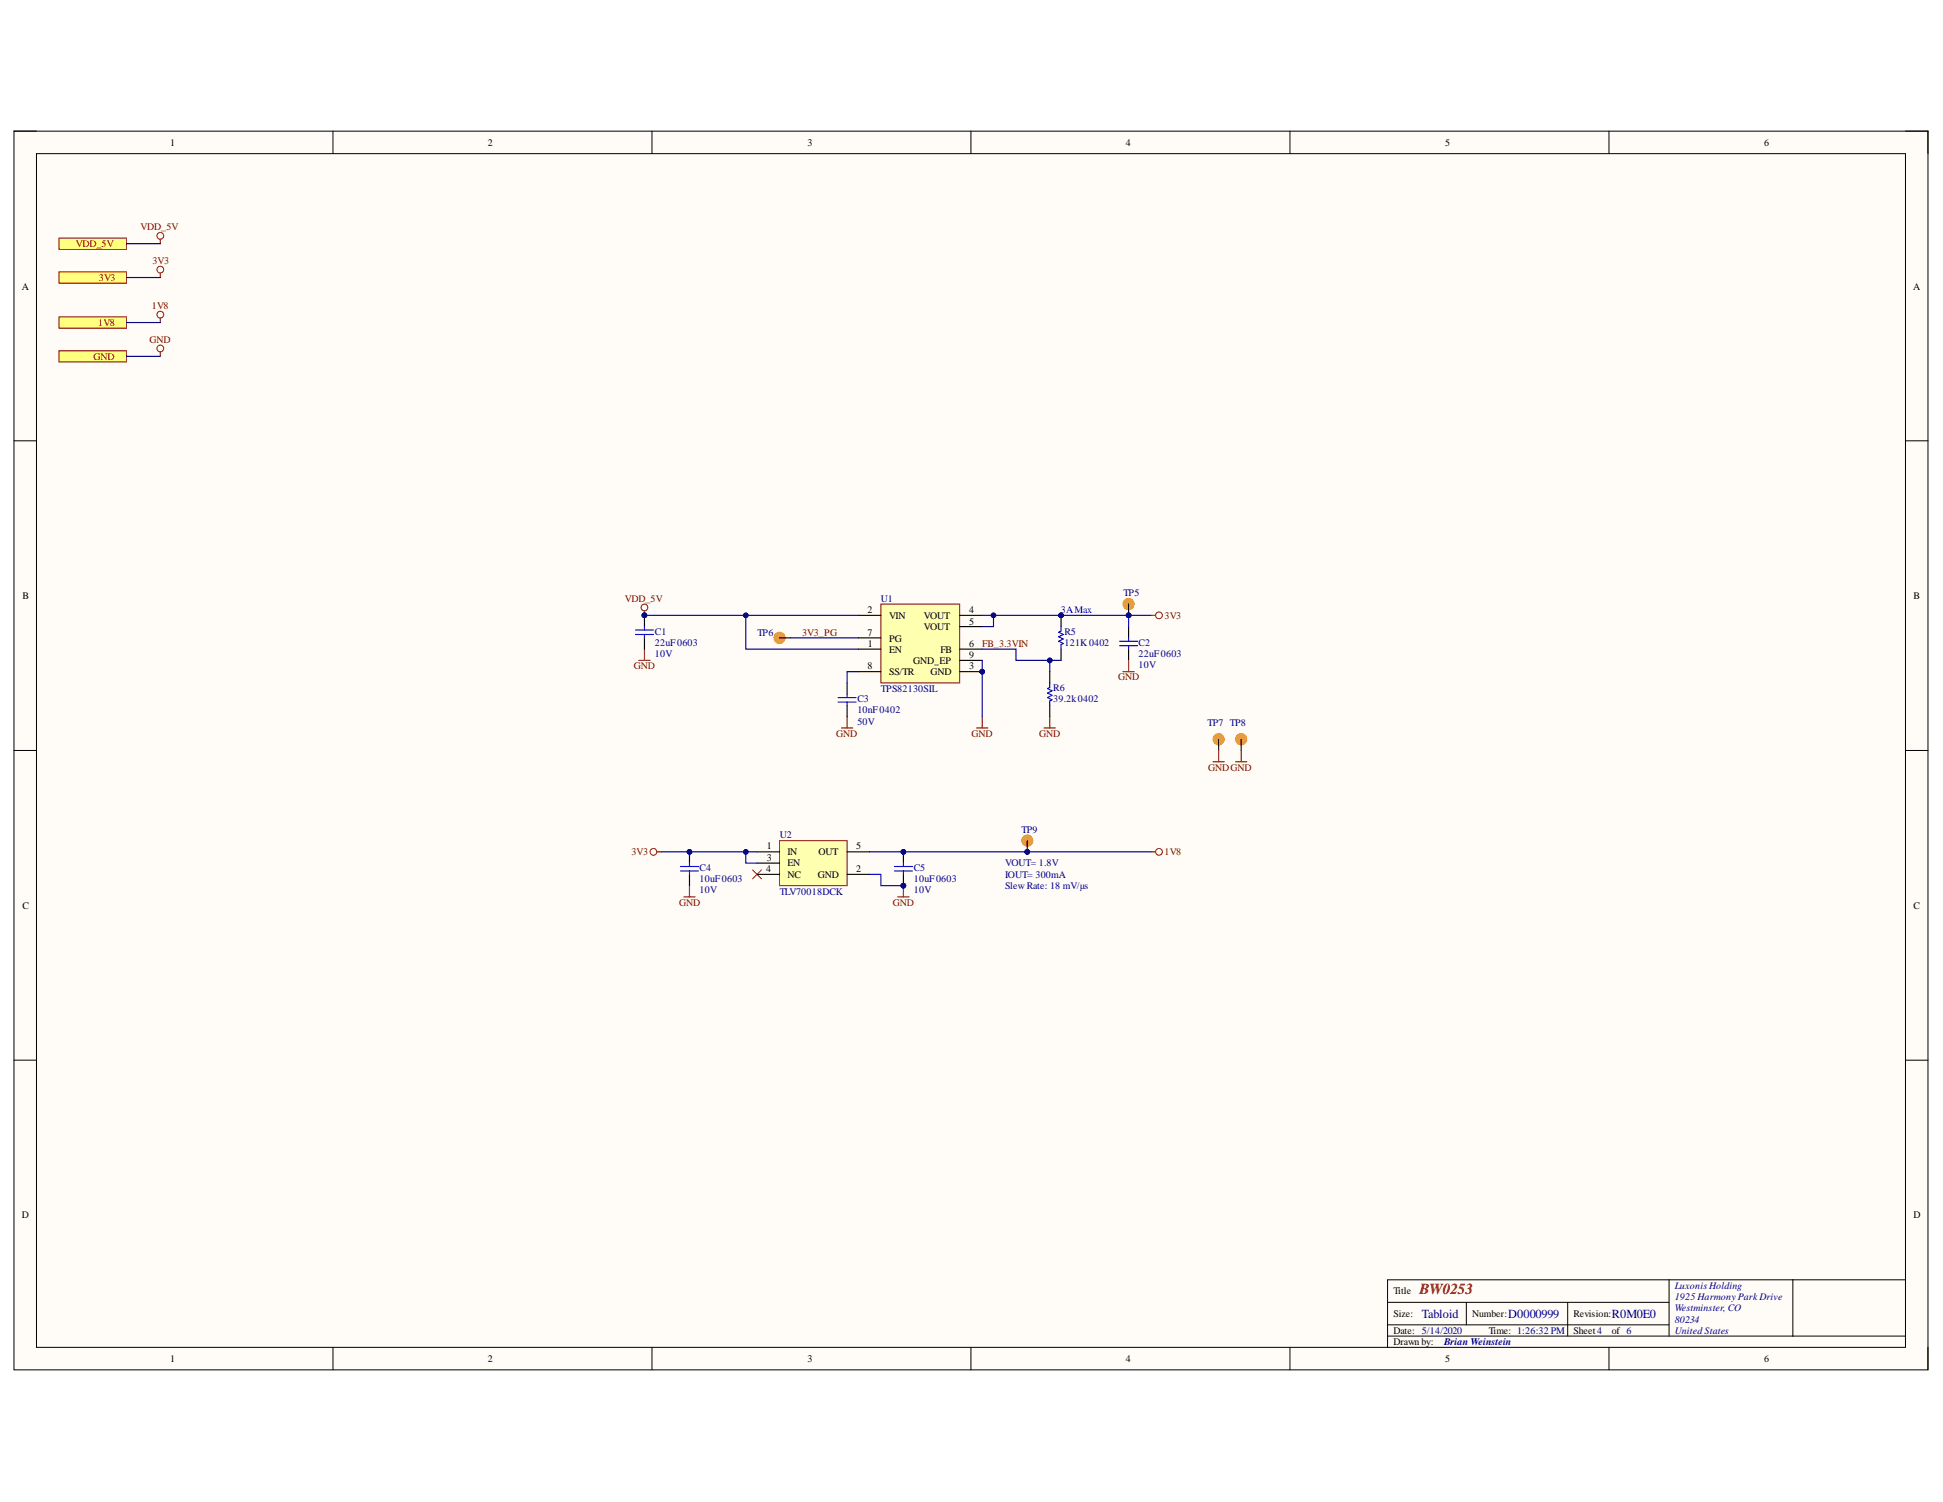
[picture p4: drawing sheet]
<svg xmlns="http://www.w3.org/2000/svg" width="279mm" height="216mm" viewBox="0 0 279 216" stroke-linecap="round" stroke-linejoin="round" font-family="sans-serif">
<path d="M2 18.9h275.2v178h-275.2z" fill-rule="evenodd" fill="#fffcf8"/>
<path d="M2 18.9h275.2v178h-275.2z" fill="none" stroke="#000" stroke-width=".14"/>
<path d="M5.2 22.1h268.8v171.6h-268.8z" fill-rule="evenodd" fill="#fffcf8"/>
<g fill="none" stroke="#000" stroke-width=".14">
<path d="M2 18.8h3.2M47.9 18.8v3.3M93.8 18.8v3.3M139.6 18.8v3.3M185.5 18.9v3.2M231.4 18.9v3.2M274 18.9h3.2v3.2M5.2 22.1h268.8v171.6h-268.8zM2 63.4h3.2M274 63.4h3.2M2 107.9h3.2M274 107.9h3.2"/>
<path d="M2 152.4h3.2M274 152.4h3.2M47.9 193.7v3.2M93.8 193.7v3.2M139.6 193.7v3.2M185.5 193.7v3.2M199.5 187.2h40.5M199.5 192.1h74.5M199.5 190.4h40.5M210.9 187.2v3.2M225.4 187.2v4.9M231.4 193.7v3.2"/>
<path d="M240 184v8.1M257.8 184v8.1M274 184h-74.5v9.7M277.2 193.7v3.2"/>
</g>
<circle cx="141.2" cy="96.5" r=".32" fill="#000080"/>
<circle cx="141.2" cy="96.5" r=".32" fill="none" stroke="#000080" stroke-width=".14"/>
<path d="M126.7 86.8h11.3v11.4h-11.3z" fill-rule="evenodd" fill="#ffffb0"/>
<path d="M126.7 86.8h11.3v11.4h-11.3z" fill="none" stroke="#800000" stroke-width=".14"/>
<path d="M123.4 93.3h3.3M123.4 88.5h3.3M138 96.5h3.2" fill="none" stroke="#000" stroke-width=".16"/>
<circle cx="141.2" cy="96.5" r=".32" fill="#000080"/>
<circle cx="141.2" cy="96.5" r=".32" fill="none" stroke="#000080" stroke-width=".14"/>
<path d="M123.4 91.7h3.3M123.4 96.5h3.3M138 88.5h3.2M138 90.1h3.2M138 93.3h3.2M138 94.9h3.2M162.3 90.1v1.6M162.3 93.3v1.6" fill="none" stroke="#000" stroke-width=".16"/>
<path d="M161 92.8h2.6M161 92.2h2.6M162.3 91.7v.5M162.3 92.8v.5" fill="none" stroke="#00f" stroke-width=".16"/>
<circle cx="166.7" cy="88.5" r=".49" fill="none" stroke="#800000" stroke-width=".14"/>
<path d="M165.5 88.5h.7" fill="none" stroke="#800000" stroke-width=".16"/>
<circle cx="152.6" cy="88.5" r=".32" fill="#000080"/>
<circle cx="152.6" cy="88.5" r=".32" fill="none" stroke="#000080" stroke-width=".14"/>
<path d="M152.6 88.5v1.6M152.6 93.3v1.6" fill="none" stroke="#000" stroke-width=".16"/>
<circle cx="152.6" cy="88.5" r=".32" fill="#000080"/>
<circle cx="152.6" cy="88.5" r=".32" fill="none" stroke="#000080" stroke-width=".14"/>
<path d="M151 98.2v.6l-.4 .2 .7 .3-.7 .3 .7 .3-.7 .4 .7 .3-.3 .2v.6M152.6 90.1v.6l-.4 .2 .7 .3-.7 .3 .7 .4-.7 .3 .7 .3-.3 .2v.6" fill="none" stroke="#00f" stroke-width=".16"/>
<path d="M151 96.5v1.7M151 101.4v1.6" fill="none" stroke="#000" stroke-width=".16"/>
<path d="M92.7 87.8v.7M161.5 96.5h1.6M162.3 94.9v1.6M121 104.6h1.6M121.8 103v1.6M140.4 104.6h1.7M141.2 103v1.6M150.1 104.6h1.7M151 103v1.6" fill="none" stroke="#800000" stroke-width=".16"/>
<circle cx="92.7" cy="87.3" r=".48" fill="none" stroke="#800000" stroke-width=".14"/>
<circle cx="92.7" cy="88.5" r=".32" fill="#000080"/>
<circle cx="92.7" cy="88.5" r=".32" fill="none" stroke="#000080" stroke-width=".14"/>
<path d="M91.9 94.9h1.6M92.7 93.3v1.6" fill="none" stroke="#800000" stroke-width=".16"/>
<circle cx="92.7" cy="88.5" r=".32" fill="#000080"/>
<circle cx="92.7" cy="88.5" r=".32" fill="none" stroke="#000080" stroke-width=".14"/>
<path d="M92.7 88.5v1.6M92.7 91.7v1.6" fill="none" stroke="#000" stroke-width=".16"/>
<circle cx="92.7" cy="88.5" r=".32" fill="#000080"/>
<circle cx="92.7" cy="88.5" r=".32" fill="none" stroke="#000080" stroke-width=".14"/>
<path d="M91.4 90.6h2.6M91.4 91.2h2.6M92.7 90.1v.5M92.7 91.2v.5M121.8 99.8v.5M120.5 100.3h2.6M120.5 100.9h2.6M121.8 100.9v.5" fill="none" stroke="#00f" stroke-width=".16"/>
<path d="M121.8 98.2v1.6M121.8 101.4v1.6" fill="none" stroke="#000" stroke-width=".16"/>
<circle cx="112.1" cy="91.7" r=".81" fill="#f90"/>
<circle cx="112.1" cy="91.7" r=".81" fill="none" stroke="#f90" stroke-width=".14"/>
<path d="M112.1 91.7h1.6" fill="none" stroke="#000" stroke-width=".16"/>
<path d="M98.3 128.9h1.7M99.1 127.3v1.6M129.1 128.9h1.6M129.9 127.3v1.6" fill="none" stroke="#800000" stroke-width=".16"/>
<circle cx="129.9" cy="127.3" r=".32" fill="#000080"/>
<circle cx="129.9" cy="127.3" r=".32" fill="none" stroke="#000080" stroke-width=".14"/>
<path d="M108.2 125l1.3 1.3M109.5 125l-1.3 1.3" fill="none" stroke="#f00" stroke-width=".14"/>
<g fill="none" stroke="#800000" stroke-width=".14">
<circle cx="94" cy="122.4" r=".48"/>
<circle cx="166.7" cy="122.4" r=".49"/>
</g>
<path d="M94.4 122.4h.7M165.5 122.4h.7" fill="none" stroke="#800000" stroke-width=".16"/>
<path d="M112.1 120.8h9.7v6.5h-9.7z" fill-rule="evenodd" fill="#ffffb0"/>
<path d="M112.1 120.8h9.7v6.5h-9.7z" fill="none" stroke="#800000" stroke-width=".14"/>
<path d="M108.9 122.4h3.2M108.9 125.7h3.2M108.9 124.1h3.2M121.8 122.4h3.2M121.8 125.7h3.2" fill="none" stroke="#000" stroke-width=".16"/>
<circle cx="99.1" cy="122.4" r=".32" fill="#000080"/>
<circle cx="99.1" cy="122.4" r=".32" fill="none" stroke="#000080" stroke-width=".14"/>
<path d="M99.1 122.4v1.7M99.1 125.7v1.6" fill="none" stroke="#000" stroke-width=".16"/>
<circle cx="99.1" cy="122.4" r=".32" fill="#000080"/>
<circle cx="99.1" cy="122.4" r=".32" fill="none" stroke="#000080" stroke-width=".14"/>
<path d="M97.9 124.6h2.5M97.9 125.2h2.5M99.1 124.1v.5M99.1 125.2v.5" fill="none" stroke="#00f" stroke-width=".16"/>
<circle cx="129.9" cy="127.3" r=".32" fill="#000080"/>
<circle cx="129.9" cy="127.3" r=".32" fill="none" stroke="#000080" stroke-width=".14"/>
<circle cx="129.9" cy="122.4" r=".33" fill="#000080"/>
<circle cx="129.9" cy="122.4" r=".33" fill="none" stroke="#000080" stroke-width=".14"/>
<path d="M129.9 125.7v1.6" fill="none" stroke="#000" stroke-width=".16"/>
<circle cx="129.9" cy="127.3" r=".32" fill="#000080"/>
<circle cx="129.9" cy="127.3" r=".32" fill="none" stroke="#000080" stroke-width=".14"/>
<path d="M129.9 122.4v1.7" fill="none" stroke="#000" stroke-width=".16"/>
<circle cx="129.9" cy="122.4" r=".33" fill="#000080"/>
<circle cx="129.9" cy="122.4" r=".33" fill="none" stroke="#000080" stroke-width=".14"/>
<path d="M128.6 124.6h2.6M128.6 125.2h2.6M129.9 124.1v.5M129.9 125.2v.5" fill="none" stroke="#00f" stroke-width=".16"/>
<circle cx="147.7" cy="122.4" r=".32" fill="#000080"/>
<circle cx="147.7" cy="122.4" r=".32" fill="none" stroke="#000080" stroke-width=".14"/>
<circle cx="147.7" cy="120.8" r=".81" fill="#f90"/>
<circle cx="147.7" cy="120.8" r=".81" fill="none" stroke="#f90" stroke-width=".14"/>
<path d="M147.7 120.8v1.6" fill="none" stroke="#000" stroke-width=".16"/>
<circle cx="147.7" cy="122.4" r=".32" fill="#000080"/>
<circle cx="147.7" cy="122.4" r=".32" fill="none" stroke="#000080" stroke-width=".14"/>
<circle cx="162.3" cy="88.5" r=".32" fill="#000080"/>
<circle cx="162.3" cy="88.5" r=".32" fill="none" stroke="#000080" stroke-width=".14"/>
<circle cx="162.3" cy="86.8" r=".81" fill="#f90"/>
<circle cx="162.3" cy="86.8" r=".81" fill="none" stroke="#f90" stroke-width=".14"/>
<path d="M162.3 86.8v1.7" fill="none" stroke="#000" stroke-width=".16"/>
<circle cx="162.3" cy="88.5" r=".32" fill="#000080"/>
<circle cx="162.3" cy="88.5" r=".32" fill="none" stroke="#000080" stroke-width=".14"/>
<path d="M8.5 34.2h9.7v1.6h-9.7z" fill-rule="evenodd" fill="#ffff80"/>
<g fill="none" stroke="#800000" stroke-width=".14">
<path d="M8.5 34.2h9.7v1.6h-9.7z"/>
<circle cx="23.1" cy="33.9" r=".49"/>
</g>
<path d="M23.1 34.4v.6" fill="none" stroke="#800000" stroke-width=".16"/>
<path d="M8.5 50.4h9.7v1.6h-9.7z" fill-rule="evenodd" fill="#ffff80"/>
<g fill="none" stroke="#800000" stroke-width=".14">
<path d="M8.5 50.4h9.7v1.6h-9.7z"/>
<circle cx="23.1" cy="50.1" r=".48"/>
</g>
<path d="M23.1 50.6v.6" fill="none" stroke="#800000" stroke-width=".16"/>
<path d="M8.5 39.1h9.7v1.6h-9.7z" fill-rule="evenodd" fill="#ffff80"/>
<g fill="none" stroke="#800000" stroke-width=".14">
<path d="M8.5 39.1h9.7v1.6h-9.7z"/>
<circle cx="23.1" cy="38.8" r=".48"/>
</g>
<path d="M23.1 39.2v.7" fill="none" stroke="#800000" stroke-width=".16"/>
<path d="M8.5 45.6h9.7v1.6h-9.7z" fill-rule="evenodd" fill="#ffff80"/>
<g fill="none" stroke="#800000" stroke-width=".14">
<path d="M8.5 45.6h9.7v1.6h-9.7z"/>
<circle cx="23.1" cy="45.2" r=".49"/>
</g>
<path d="M23.1 45.7v.7" fill="none" stroke="#800000" stroke-width=".16"/>
<circle cx="175.2" cy="106.3" r=".81" fill="#f90"/>
<circle cx="175.2" cy="106.3" r=".81" fill="none" stroke="#f90" stroke-width=".14"/>
<path d="M175.2 106.3v1.6" fill="none" stroke="#000" stroke-width=".16"/>
<path d="M174.4 109.5h1.6M175.2 107.9v1.6" fill="none" stroke="#800000" stroke-width=".16"/>
<circle cx="178.5" cy="106.3" r=".81" fill="#f90"/>
<circle cx="178.5" cy="106.3" r=".81" fill="none" stroke="#f90" stroke-width=".14"/>
<path d="M178.5 106.3v1.6" fill="none" stroke="#000" stroke-width=".16"/>
<path d="M177.7 109.5h1.6M178.5 107.9v1.6" fill="none" stroke="#800000" stroke-width=".16"/>
<path d="M162.3 88.5v1.6" fill="none" stroke="#0000bf" stroke-width=".16"/>
<circle cx="162.3" cy="88.5" r=".32" fill="#000080"/>
<circle cx="162.3" cy="88.5" r=".32" fill="none" stroke="#000080" stroke-width=".14"/>
<path d="M18.2 39.9h4.9M18.2 35h4.9M18.2 51.2h4.9M18.2 46.4h4.9" fill="none" stroke="#000080" stroke-width=".16"/>
<path d="M92.7 88.5h30.7" fill="none" stroke="#0000bf" stroke-width=".16"/>
<circle cx="92.7" cy="88.5" r=".32" fill="#000080"/>
<circle cx="92.7" cy="88.5" r=".32" fill="none" stroke="#000080" stroke-width=".14"/>
<circle cx="107.2" cy="88.5" r=".32" fill="#000080"/>
<circle cx="107.2" cy="88.5" r=".32" fill="none" stroke="#000080" stroke-width=".14"/>
<path d="M95.1 122.4h13.8" fill="none" stroke="#0000bf" stroke-width=".16"/>
<circle cx="107.2" cy="122.4" r=".32" fill="#000080"/>
<circle cx="107.2" cy="122.4" r=".32" fill="none" stroke="#000080" stroke-width=".14"/>
<circle cx="99.1" cy="122.4" r=".32" fill="#000080"/>
<circle cx="99.1" cy="122.4" r=".32" fill="none" stroke="#000080" stroke-width=".14"/>
<path d="M107.2 122.4v1.7h1.7" fill="none" stroke="#0000bf" stroke-width=".16"/>
<circle cx="107.2" cy="122.4" r=".32" fill="#000080"/>
<circle cx="107.2" cy="122.4" r=".32" fill="none" stroke="#000080" stroke-width=".14"/>
<path d="M107.2 88.5v4.8h16.2" fill="none" stroke="#000080" stroke-width=".16"/>
<circle cx="107.2" cy="88.5" r=".32" fill="#000080"/>
<circle cx="107.2" cy="88.5" r=".32" fill="none" stroke="#000080" stroke-width=".14"/>
<path d="M113.7 91.7h9.7M121.8 96.5h1.6" fill="none" stroke="#000080" stroke-width=".16"/>
<path d="M125 125.7h1.7v1.6h3.2" fill="none" stroke="#0000bf" stroke-width=".16"/>
<circle cx="129.9" cy="127.3" r=".32" fill="#000080"/>
<circle cx="129.9" cy="127.3" r=".32" fill="none" stroke="#000080" stroke-width=".14"/>
<path d="M125 122.4h40.5" fill="none" stroke="#0000bf" stroke-width=".16"/>
<circle cx="129.9" cy="122.4" r=".33" fill="#000080"/>
<circle cx="129.9" cy="122.4" r=".33" fill="none" stroke="#000080" stroke-width=".14"/>
<circle cx="147.7" cy="122.4" r=".32" fill="#000080"/>
<circle cx="147.7" cy="122.4" r=".32" fill="none" stroke="#000080" stroke-width=".14"/>
<path d="M141.2 93.3h4.9v1.6h6.5" fill="none" stroke="#000080" stroke-width=".16"/>
<circle cx="151" cy="94.9" r=".32" fill="#000080"/>
<circle cx="151" cy="94.9" r=".32" fill="none" stroke="#000080" stroke-width=".14"/>
<path d="M142.9 88.5v1.6h-1.7" fill="none" stroke="#000080" stroke-width=".16"/>
<circle cx="142.9" cy="88.5" r=".32" fill="#000080"/>
<circle cx="142.9" cy="88.5" r=".32" fill="none" stroke="#000080" stroke-width=".14"/>
<path d="M141.2 88.5h24.3" fill="none" stroke="#0000bf" stroke-width=".16"/>
<circle cx="142.9" cy="88.5" r=".32" fill="#000080"/>
<circle cx="142.9" cy="88.5" r=".32" fill="none" stroke="#000080" stroke-width=".14"/>
<circle cx="152.6" cy="88.5" r=".32" fill="#000080"/>
<circle cx="152.6" cy="88.5" r=".32" fill="none" stroke="#000080" stroke-width=".14"/>
<circle cx="162.3" cy="88.5" r=".32" fill="#000080"/>
<circle cx="162.3" cy="88.5" r=".32" fill="none" stroke="#000080" stroke-width=".14"/>
<path d="M121.8 96.5v1.7M141.2 94.9v8.1" fill="none" stroke="#0000bf" stroke-width=".16"/>
<circle cx="141.2" cy="96.5" r=".32" fill="#000080"/>
<circle cx="141.2" cy="96.5" r=".32" fill="none" stroke="#000080" stroke-width=".14"/>
<path d="M151 94.9v1.6" fill="none" stroke="#000080" stroke-width=".16"/>
<circle cx="151" cy="94.9" r=".32" fill="#000080"/>
<circle cx="151" cy="94.9" r=".32" fill="none" stroke="#000080" stroke-width=".14"/>
<text font-size="2.2" fill="#800000" x="204.1" y="186">BW0253</text>
<g font-size="1.8" fill="#000080">
<text x="204.4" y="189.4">Tabloid</text>
<text x="216.9" y="189.4">D0000999</text>
<text x="231.8" y="189.4">R0M0E0</text>
</g>
<g font-size="1.4">
<text x="24.5" y="21">1</text>
<text x="70.1" y="21">2</text>
<text x="116.1" y="21">3</text>
<text x="161.9" y="21">4</text>
<text x="207.8" y="21">5</text>
<text x="253.7" y="21">6</text>
<text x="3.1" y="41.6">A</text>
<text x="275.1" y="41.6">A</text>
<text x="3.2" y="86.1">B</text>
<text x="124.7" y="88.2">2</text>
<text x="127.9" y="88.9">VIN</text>
<text x="132.9" y="88.9">VOUT</text>
<text x="139.4" y="88.2">4</text>
<text x="139.4" y="89.8">5</text>
<text x="275.2" y="86.1">B</text>
<text x="124.7" y="91.4">7</text>
<text x="124.8" y="93">1</text>
<text x="127.9" y="93.8">EN</text>
<text x="127.9" y="92.2">PG</text>
<text x="131.3" y="95.4">GND_EP</text>
<text x="132.9" y="90.5">VOUT</text>
<text x="135.2" y="93.8">FB</text>
<text x="139.4" y="93">6</text>
<text x="139.4" y="94.6">9</text>
<text x="124.7" y="96.2">8</text>
<text x="127.9" y="97">SS/TR</text>
<text x="133.8" y="97">GND</text>
<text x="139.4" y="96.2">3</text>
<text x="110.2" y="125.4">4</text>
<text x="110.3" y="122.1">1</text>
<text x="110.3" y="123.8">3</text>
<text x="113.2" y="122.9">IN</text>
<text x="113.2" y="124.5">EN</text>
<text x="117.7" y="122.9">OUT</text>
<text x="123.1" y="125.4">2</text>
<text x="123.1" y="122.1">5</text>
<text x="3.2" y="130.6">C</text>
<text x="113.2" y="126.1">NC</text>
<text x="117.6" y="126.1">GND</text>
<text x="275.2" y="130.6">C</text>
<text x="3.1" y="175.1">D</text>
<text x="275.2" y="175.1">D</text>
<text x="200.4" y="186">Title</text>
<text x="200.4" y="189.3">Size:</text>
<text x="200.4" y="191.7">Date: 5/14/2020</text>
<text x="211.7" y="189.3">Number:</text>
<text x="214.1" y="191.7">Time: 1:26:32 PM</text>
<text x="226.3" y="189.3">Revision:</text>
<text x="226.3" y="191.7">Sheet4</text>
<text x="231.8" y="191.7">of 6</text>
<text x="24.5" y="195.8">1</text>
<text x="70.1" y="195.8">2</text>
<text x="116.1" y="195.8">3</text>
<text x="161.9" y="195.8">4</text>
<text x="200.4" y="193.3">Drawn by:</text>
<text x="207.8" y="195.8">5</text>
<text x="253.7" y="195.8">6</text>
</g>
<g font-size="1.4" fill="#800000">
<text x="10.9" y="35.5">VDD_5V</text>
<text x="20.2" y="33.1">VDD_5V</text>
<text x="14.2" y="40.4">3V3</text>
<text x="21.9" y="38">3V3</text>
<text x="14.1" y="46.9">1V8</text>
<text x="21.8" y="44.4">1V8</text>
<text x="13.5" y="51.7">GND</text>
<text x="21.5" y="49.2">GND</text>
<text x="89.9" y="86.6">VDD_5V</text>
<text x="167.5" y="88.9">3V3</text>
<text x="115.3" y="91.4">3V3_PG</text>
<text x="141.2" y="93">FB_3.3VIN</text>
<text x="91.1" y="96.2">GND</text>
<text x="160.8" y="97.8">GND</text>
<text x="120.2" y="105.9">GND</text>
<text x="139.7" y="105.9">GND</text>
<text x="149.4" y="105.9">GND</text>
<text x="173.7" y="110.8">GNDGND</text>
<text x="90.8" y="122.9">3V3</text>
<text x="167.5" y="122.9">1V8</text>
<text x="97.6" y="130.2">GND</text>
<text x="128.4" y="130.2">GND</text>
</g>
<g font-size="1.4" fill="#000080">
<text x="126.7" y="86.6">U1</text>
<text x="161.5" y="85.7">TP5</text>
<text x="94.2" y="94.4">10V</text>
<text x="94.2" y="91.2">C1</text>
<text x="94.2" y="92.8">22uF0603</text>
<text x="108.9" y="91.4">TP6</text>
<text x="153.1" y="91.2">R5</text>
<text x="153.1" y="92.8">121K0402</text>
<text x="163.7" y="92.8">C2</text>
<text x="163.7" y="94.4">22uF0603</text>
<text x="123.3" y="100.9">C3</text>
<text x="126.7" y="99.5">TPS82130SIL</text>
<text x="151.5" y="99.3">R6</text>
<text x="151.5" y="100.9">39.2k0402</text>
<text x="163.7" y="96">10V</text>
<text x="123.3" y="104.2">50V</text>
<text x="123.3" y="102.5">10nF0402</text>
<text x="173.6" y="104.3">TP7 TP8</text>
<text x="146.9" y="119.7">TP9</text>
<text x="100.6" y="125.2">C4</text>
<text x="112.1" y="120.5">U2</text>
<text x="131.4" y="125.2">C5</text>
<text x="144.5" y="124.5">VOUT= 1.8V</text>
<text x="100.6" y="128.4">10V</text>
<text x="100.6" y="126.8">10uF0603</text>
<text x="112.1" y="128.6">TLV70018DCK</text>
<text x="131.4" y="128.4">10V</text>
<text x="131.4" y="126.8">10uF0603</text>
<text x="144.5" y="126.1">IOUT= 300mA</text>
<text x="144.5" y="127.8">SlewRate: 18 mV/µs</text>
<text x="240.8" y="185.3">Luxonis Holding</text>
<text x="240.8" y="186.9">1925 Harmony Park Drive</text>
<text x="240.8" y="188.5">Westminster, CO</text>
<text x="240.8" y="190.1">80234</text>
<text x="240.8" y="191.7">United States</text>
<text x="207.7" y="193.3">Brian Weinstein</text>
</g>
<text font-size="1.4" fill="#00f" x="152.6" y="88.2">3AMax</text>
</svg>
